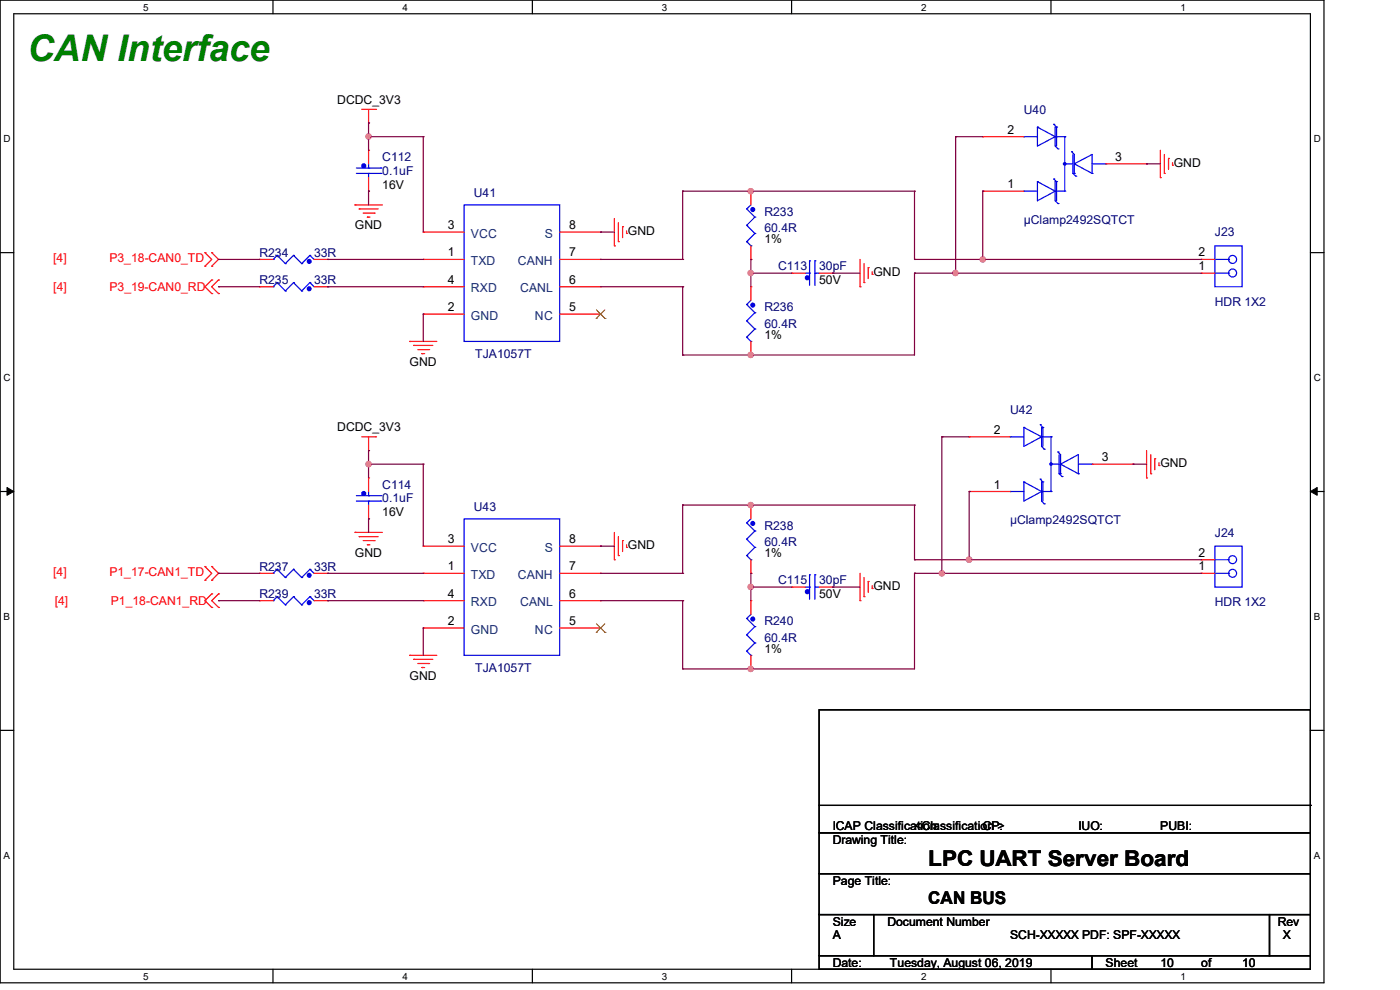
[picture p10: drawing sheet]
<svg xmlns="http://www.w3.org/2000/svg" width="297mm" height="210mm" viewBox="0 0 297 210" stroke-linecap="round" stroke-linejoin="round" font-family="sans-serif">
<path d="M0 0h280.9v208.5h-280.9zM2.9 2.9h275.1v202.7h-275.1z" fill="none" stroke="#000" stroke-width=".25"/>
<g fill="#fff">
<path d="M30.4 .3h1.1v2.4h-1.1z"/>
<path d="M30.4 205.9h1.1v2.3h-1.1z"/>
</g>
<path d="M57.9 0v2.9M57.9 205.6v2.9" fill="none" stroke="#000" stroke-width=".25"/>
<g fill="#fff">
<path d="M85.4 .3h1.1v2.4h-1.1z"/>
<path d="M85.4 205.9h1.1v2.3h-1.1z"/>
</g>
<path d="M112.9 0v2.9M112.9 205.6v2.9" fill="none" stroke="#000" stroke-width=".25"/>
<g fill="#fff">
<path d="M140.4 .3h1.2v2.4h-1.2z"/>
<path d="M140.4 205.9h1.2v2.3h-1.2z"/>
</g>
<path d="M167.9 0v2.9M167.9 205.6v2.9" fill="none" stroke="#000" stroke-width=".25"/>
<g fill="#fff">
<path d="M195.4 .3h1.2v2.4h-1.2z"/>
<path d="M195.4 205.9h1.2v2.3h-1.2z"/>
</g>
<path d="M223 0v2.9M223 205.6v2.9" fill="none" stroke="#000" stroke-width=".25"/>
<g fill="#fff">
<path d="M250.4 .3h1.2v2.4h-1.2z"/>
<path d="M250.4 205.9h1.2v2.3h-1.2z"/>
<path d="M.8 28.2h1.4v2.4h-1.4z"/>
<path d="M278.7 28.2h1.5v2.4h-1.5z"/>
<path d="M.8 78.9h1.4v2.3h-1.4z"/>
<path d="M278.7 78.9h1.5v2.3h-1.5z"/>
</g>
<path d="M0 53.6h2.9M278 53.6h2.9" fill="none" stroke="#000" stroke-width=".25"/>
<g fill="#fff">
<path d="M.8 129.6h1.3v2.3h-1.3z"/>
<path d="M278.7 129.6h1.4v2.3h-1.4z"/>
</g>
<path d="M0 104.3h2.9M278 104.3h2.9" fill="none" stroke="#000" stroke-width=".25"/>
<path d="M1.5 103.4l1.4 .9-1.4 .8zM278 104.3l1.4-.9v1.7z" fill="#000" stroke="#000" stroke-width=".21"/>
<g fill="#fff">
<path d="M.8 180.3h1.3v2.3h-1.3z"/>
<path d="M278.7 180.3h1.4v2.3h-1.4z"/>
</g>
<path d="M0 154.9h2.9M173.8 150.6h104.2v26.1h-104.2zM278 154.9h2.9M173.8 176.7h104.2v8.6h-104.2zM173.8 170.9h104.2M278 170.9h.1M173.8 185.3h104.2v8.7h-104.2zM173.8 194h11.5v8.7h-11.5zM185.3 194h84v8.7h-84zM269.3 194h8.7v8.7h-8.7zM173.8 202.7h57.9v2.9h-57.9zM231.7 202.7h46.3v2.9h-46.3z" fill="none" stroke="#000" stroke-width=".25"/>
<g fill="none" stroke="#f00" stroke-width=".25">
<path d="M76.8 23.2h2.9M78.2 26.1h.1M78.2 31.9h.1M78.2 23.2v2.9M78.2 31.9v2.9M78.2 37.7v2.9M79.7 23.2h.1M208.5 29h.1M208.5 29h8.7M234.6 34.8h8.6M243.2 34.8h.1M246.2 37.7h.1"/>
<path d="M246.2 31.9v5.8M247 36.8h.1M247 32.8v4M247.9 33.6h.1M247.9 33.6v2.3M248.8 35.1h.1M248.8 34.5v.6M43.5 53.6h.1M43.5 56.5h.1M43.5 53.6l1.4 1.4-1.4 1.5M44.9 59.4h.1M44.9 56.5h.1"/>
<path d="M44.9 53.6h.1M44.9 59.4l-1.4 1.4 1.4 1.5M44.9 53.6l1.5 1.4-1.5 1.5M46.4 59.4h.1M46.4 59.4l-1.5 1.4 1.5 1.5M55 55h.1M55 55h3M66.6 55h2.9M69.5 55h.1M75.3 43.5h.1M75.3 43.5h5.8M76.2 44.3h.1"/>
<path d="M76.2 44.3h4M77 45.2h2.4M77.9 46.1h.1M77.9 46.1h.6M78.2 40.6h.1M79.4 45.2h.1M89.8 55h.1M89.8 49.2h.1M89.8 55h8.7M89.8 49.2h8.7M118.7 55h8.7M118.7 49.2h8.7"/>
<path d="M127.4 55h.1M127.4 49.2h.1M130.3 52.2h.1M130.3 46.4v5.8M131.2 51.3h.1M131.2 47.2v4.1M132.1 48.1h.1M132.1 48.1v2.3M132.9 49.5h.1M132.9 49v.5M159.3 40.6h.1M159.3 55h.1"/>
<path d="M159.3 40.6v2.9M159.3 52.2v2.8M168 58h.1M168 58h2.9M173.8 58h2.9M176.7 58h.1M182.5 55v5.8M183.3 59.9h.1M183.3 55.9v4M184.2 56.8h.1M184.2 56.8v2.3M185 58.2h.1"/>
<path d="M185 57.7v.5M208.5 40.6h.1M208.5 40.6h8.7M254.8 58h.1M254.8 55h.1M254.8 58h2.9M254.8 55h2.9M44.9 62.3h.1M46.4 62.3h.1M55 60.8h.1M55 60.8h3M66.6 60.8h2.9"/>
<path d="M69.5 60.8h.1M86.9 72.4h.1M86.9 72.4h5.8M87.8 73.3h.1M87.8 73.3h4M88.6 74.2h2.3M89.5 75h.1M89.5 75h.6M89.8 60.8h.1M89.8 66.6h.1M89.8 60.8h8.7M89.8 66.6h8.7"/>
<path d="M90.9 74.2h.1M118.7 60.8h8.7M118.7 66.6h8.7M127.4 66.6h.1M127.4 60.8h.1M159.3 60.8h.1M159.3 75.3h.1M159.3 60.8v2.9M159.3 72.4v2.9M182.5 60.8h.1M76.8 92.7h2.9M78.2 95.6h.1"/>
<path d="M78.2 92.7v2.9M79.7 92.7h.1M205.6 92.7h.1M205.6 92.7h8.7M231.7 98.5h8.7M240.4 98.5h.1M243.2 95.6v5.8M244.1 96.4v4.1M245 97.3h.1M245 97.3v2.4M245.9 98.8h.1M245.9 98.2v.6"/>
<path d="M75.3 112.9h.1M75.3 112.9h5.8M76.2 113.8h.1M76.2 113.8h4M77 114.7h2.4M77.9 115.6h.1M77.9 115.6h.6M78.2 101.4h.1M78.2 110.1h.1M78.2 101.4v2.9M78.2 107.1v3M79.4 114.7h.1"/>
<path d="M89.8 115.9h.1M89.8 115.9h8.7M118.7 115.9h8.7M127.4 115.9h.1M130.3 118.7h.1M130.3 112.9v5.8M131.2 117.9h.1M131.2 113.8v4.1M132.1 114.7h.1M132.1 114.7v2.3M132.9 116.1h.1M132.9 115.6v.5"/>
<path d="M159.3 107.1h.1M159.3 107.1v3M159.3 118.7v2.9M205.6 104.3h.1M205.6 104.3h8.7M243.2 101.4h.1M244.1 100.5h.1M254.8 118.7h.1M254.8 118.7h2.9M43.5 120.2h.1M43.5 123.1h.1M43.5 120.2l1.4 1.4-1.4 1.5"/>
<path d="M44.9 126h.1M44.9 128.9h.1M44.9 123.1h.1M44.9 120.2h.1M44.9 126l-1.4 1.4 1.4 1.5M44.9 120.2l1.5 1.4-1.5 1.5M46.4 128.9h.1M46.4 126h.1M46.4 126l-1.5 1.4 1.5 1.5M55 121.6h.1M55 127.4h.1M55 121.6h3"/>
<path d="M55 127.4h3M66.6 121.6h2.9M66.6 127.4h2.9M69.5 121.6h.1M69.5 127.4h.1M86.9 139h.1M86.9 139h5.8M87.8 139.9h.1M87.8 139.9h4M89.8 121.6h.1M89.8 127.4h.1M89.8 133.2h.1"/>
<path d="M89.8 121.6h8.7M89.8 127.4h8.7M89.8 133.2h8.7M118.7 121.6h8.7M118.7 127.4h8.7M118.7 133.2h8.7M127.4 133.2h.1M127.4 127.4h.1M127.4 121.6h.1M159.3 121.6h.1M159.3 127.4h.1M159.3 127.4v2.9"/>
<path d="M159.3 139v2.9M168 124.5h.1M168 124.5h2.9M173.8 124.5h2.9M176.7 124.5h.1M182.5 127.4h.1M182.5 121.6v5.8M183.3 126.6h.1M183.3 122.5v4.1M184.2 123.4h.1M184.2 123.4v2.3M185 124.8h.1"/>
<path d="M185 124.2v.6M254.8 121.6h.1M254.8 121.6h2.9M88.6 140.8h2.3M89.5 141.6h.1M89.5 141.6h.6M90.9 140.8h.1M159.3 141.9h.1"/>
</g>
<g fill="none" stroke="#00f" stroke-width=".25">
<path d="M75.6 36.8h5.2M75.6 35.6h5.2M78.2 36.8h.1M78.2 35.6h.1M78.2 34.8v.8M78.2 36.8v.9M80.8 36.8h.1M80.8 35.6h.1M217.2 29h.1M217.2 29h2.9M220.1 38.5h.1M220.1 27h.1"/>
<path d="M220.1 27v4l3.8-2M220.1 38.5v4.1l3.8-2M220.1 38.5l3.8 2.1M220.1 27l3.8 2M223.6 38h.1M223.6 26.4h.1M223.6 38l.6 .5M223.6 26.4l.6 .6M223.9 38.5h.1M223.9 29h.1M223.9 27h.1M223.9 27v4l.6 .6"/>
<path d="M223.9 38.5v4.1l.6 .6M224.2 38.5h.1M224.2 27h.1M224.2 27v4M224.2 38.5v4.1M224.2 29h1.7M224.5 31.6h.1M225.9 29h.1M225.9 34.8h.1M225.9 29v11.6M225.9 34.8h1.7M227.3 32.2h.1"/>
<path d="M227.3 32.2l.6 .6v4M227.6 36.8h.1M227.6 36.8l.6 .6M227.6 32.8v4M227.9 34.8h.1M227.9 36.8h.1M227.9 34.8l3.8 2M227.9 34.8l3.8-2v4M228.2 37.4h.1M231.7 36.8h.1M231.7 34.8h2.9M234.6 34.8h.1"/>
<path d="M58 55h.1M58.8 54.2h.1M58.8 59.9h.1M58.8 54.2l1.7 1.7M58.8 54.2l-.8 .8M58.8 59.9l1.7 1.8M58.8 59.9l-.8 .9M60.5 55.9h.1M62.3 54.2h.1M62.3 59.9h.1M62.3 54.2l1.7 1.7M62.3 54.2l-1.8 1.7"/>
<path d="M62.3 59.9l1.7 1.8M62.3 59.9l-1.8 1.8M64 55.9h.1M65.7 54.2h.1M65.7 59.9h.1M65.7 54.2l.9 .8M65.7 54.2l-1.7 1.7M65.7 59.9l.9 .9M65.7 59.9l-1.7 1.8M98.5 43.5h20.2v28.9h-20.2zM158.4 44.3h.1M158.4 47.8h.1"/>
<path d="M158.4 51.3h.1M158.4 44.3l1.7 1.8M158.4 47.8l1.7 1.7M158.4 51.3l.9 .9M159.3 52.2h.1M159.3 43.5l-.9 .8M160.1 46.1h.1M160.1 49.5h.1M160.1 46.1l-1.7 1.7M160.1 49.5l-1.7 1.8M170.9 58h.8M171.7 55.3h.1"/>
<path d="M171.7 58h.1M171.7 55.3v5.2M172.9 55.3h.1M172.9 58h.1M172.9 58h.9M172.9 55.3v5.2M217.2 40.6h.1M217.2 40.6h2.9M223.9 40.6h.1M224.2 40.6h1.7M224.5 43.2h.1M225.9 40.6h.1"/>
<path d="M257.7 52.2h5.8v8.6h-5.8zM257.7 58h2.9M257.7 55h2.9M260.6 58h.1M260.6 55h.1M58 60.8h.1M60.5 61.7h.1M64 61.7h.1M158.4 64.6h.1M158.4 68.1h.1M158.4 71.5h.1M158.4 64.6l1.7 1.7"/>
<path d="M158.4 68.1l1.7 1.7M158.4 71.5l.9 .9M159.3 72.4h.1M159.3 63.7l-.9 .9M160.1 66.3h.1M160.1 69.8h.1M160.1 66.3l-1.7 1.8M160.1 69.8l-1.7 1.7M214.3 92.7h.1M214.3 92.7h2.9M217.2 90.7h.1M217.2 90.7v4l3.8-2"/>
<path d="M217.2 90.7l3.8 2M220.7 90.1h.1M220.7 90.1l.5 .6M221 92.7h.1M221 90.7h.1M221 90.7v4l.5 .6M221.2 90.7h.1M221.2 90.7v4M221.2 92.7h1.8M221.5 95.3h.1M223 92.7h.1M223 98.5h.1"/>
<path d="M223 92.7v11.6M223 98.5h1.7M224.5 95.9h.1M224.5 95.9l.5 .5v4.1M224.7 96.4v4.1M225 98.5h.1M225 98.5l3.8 2M225 98.5l3.8-2.1v4.1M228.8 98.5h2.9M231.7 98.5h.1M75.6 106.3h5.2M75.6 105.2h5.2"/>
<path d="M78.2 106.3h.1M78.2 105.2h.1M78.2 104.3v.9M78.2 106.3v.8M80.8 106.3h.1M80.8 105.2h.1M98.5 110.1h20.2v28.9h-20.2zM158.4 110.9h.1M158.4 114.4h.1M158.4 117.9h.1M158.4 110.9l1.7 1.7M158.4 114.4l1.7 1.7"/>
<path d="M158.4 117.9l.9 .8M159.3 118.7h.1M159.3 110.1l-.9 .8M160.1 112.6h.1M160.1 116.1h.1M160.1 112.6l-1.7 1.8M160.1 116.1l-1.7 1.8M214.3 104.3h.1M214.3 104.3h2.9M217.2 102.2h.1M217.2 102.2v4.1l3.8-2M217.2 102.2l3.8 2.1"/>
<path d="M220.7 101.6h.1M220.7 101.6l.5 .6M221 104.3h.1M221 102.2h.1M221 102.2v4.1l.5 .6M221.2 102.2h.1M221.2 102.2v4.1M221.2 104.3h1.8M221.5 106.9h.1M223 104.3h.1M224.7 100.5h.1M224.7 100.5l.6 .6"/>
<path d="M225 100.5h.1M225.3 101.1h.1M228.8 100.5h.1M257.7 115.9h5.8v8.6h-5.8zM257.7 118.7h2.9M260.6 118.7h.1M58 121.6h.1M58 127.4h.1M58.8 120.8h.1M58.8 126.6h.1M58.8 120.8l1.7 1.7M58.8 120.8l-.8 .8"/>
<path d="M58.8 126.6l1.7 1.7M58.8 126.6l-.8 .8M60.5 122.5h.1M60.5 128.3h.1M62.3 120.8h.1M62.3 126.6h.1M62.3 120.8l1.7 1.7M62.3 120.8l-1.8 1.7M62.3 126.6l1.7 1.7M62.3 126.6l-1.8 1.7M64 122.5h.1M64 128.3h.1"/>
<path d="M65.7 120.8h.1M65.7 126.6h.1M65.7 120.8l.9 .8M65.7 120.8l-1.7 1.7M65.7 126.6l.9 .8M65.7 126.6l-1.7 1.7M158.4 131.2h.1M158.4 134.7h.1M158.4 138.1h.1M158.4 131.2l1.7 1.7M158.4 134.7l1.7 1.7M158.4 138.1l.9 .9"/>
<path d="M159.3 139h.1M159.3 130.3l-.9 .9M160.1 132.9h.1M160.1 136.4h.1M160.1 132.9l-1.7 1.8M160.1 136.4l-1.7 1.7M170.9 124.5h.8M171.7 121.9h.1M171.7 124.5h.1M171.7 121.9v5.2M172.9 121.9h.1M172.9 124.5h.1"/>
<path d="M172.9 121.9v5.2M172.9 124.5h.9M257.7 121.6h2.9M260.6 121.6h.1"/>
<circle cx="261.5" cy="55" r=".85"/>
<circle cx="261.5" cy="57.9" r=".85"/>
<circle cx="261.5" cy="118.7" r=".85"/>
<circle cx="261.5" cy="121.6" r=".85"/>
</g>
<path d="M126.5 67.6h.1M126.5 65.7l1.9 1.9M128.3 65.7l-1.8 1.9M128.4 67.6h.1M126.5 134.2h.1M126.5 132.3l1.9 1.9M128.3 132.3l-1.8 1.9M128.4 134.2h.1" fill="none" stroke="#804000" stroke-width=".21"/>
<g fill="#00f" stroke="#00f" stroke-width=".25">
<circle cx="65.6" cy="55.5" r=".41"/>
<circle cx="223" cy="98.4" r=".25"/>
<circle cx="159.7" cy="44.4" r=".41"/>
<circle cx="65.6" cy="61.3" r=".41"/>
<circle cx="77.2" cy="35.2" r=".42"/>
<circle cx="159.7" cy="64.7" r=".41"/>
<circle cx="159.7" cy="111" r=".41"/>
<circle cx="65.6" cy="122" r=".41"/>
<circle cx="171.3" cy="125.5" r=".42"/>
<circle cx="65.6" cy="127.8" r=".41"/>
<circle cx="159.7" cy="131.3" r=".41"/>
<circle cx="171.3" cy="58.9" r=".42"/>
<circle cx="225.9" cy="34.8" r=".27"/>
<circle cx="77.2" cy="104.7" r=".42"/>
</g>
<g fill="none" stroke="#800040" stroke-width=".25">
<path d="M78.2 26.1h.1M78.2 29h.1M78.2 26.1v5.8M78.2 29h11.6M89.8 29h.1M89.8 29v20.2M202.7 29h.1M202.7 29h5.8M202.7 29v29M243.2 34.8h.1M243.2 34.8h3M46.4 55h.1"/>
<path d="M46.4 55h8.6M69.5 55h.1M69.5 55h20.3M78.2 40.6h.1M78.2 40.6v2.9M127.4 49.2h.1M127.4 55h17.4M127.4 49.2h2.9M144.8 40.6h.1M144.8 55h.1M144.8 40.6v14.4M144.8 40.6h49.2"/>
<path d="M159.3 55h.1M159.3 58h.1M159.3 40.6h.1M159.3 55v5.8M159.3 58h8.7M176.7 58h.1M176.7 58h5.8M194 40.6h.1M194 55h.1M194 58h.1M194 55h60.8M194 58v17.3h-49.2"/>
<path d="M194 58h60.8M194 40.6v14.4M202.7 58h.1M208.5 40.6h.1M208.5 55h.1M208.5 40.6v14.4M46.4 60.8h.1M46.4 60.8h8.6M69.5 60.8h.1M69.5 60.8h20.3M89.8 66.6h.1M89.8 66.6v5.8"/>
<path d="M127.4 60.8h17.4M144.8 60.8h.1M144.8 75.3h.1M144.8 60.8v14.5M159.3 75.3h.1M78.2 95.6h.1M78.2 98.5h.1M78.2 95.6v5.8M78.2 98.5h11.6M89.8 98.5h.1M89.8 98.5v17.4M199.8 92.7h.1"/>
<path d="M199.8 92.7h5.8M199.8 92.7v28.9M240.4 98.5h.1M240.4 98.5h2.8M78.2 110.1h.1M78.2 110.1v2.8M127.4 115.9h.1M127.4 115.9h2.9M144.8 107.1h.1M144.8 107.1v14.5M144.8 107.1h49.2M159.3 107.1h.1"/>
<path d="M194 107.1h.1M194 118.7h.1M194 107.1v11.6M194 118.7h60.8M205.6 104.3h.1M205.6 118.7h.1M205.6 104.3v14.4M46.4 121.6h.1M46.4 127.4h.1M46.4 121.6h8.6M46.4 127.4h8.6M69.5 121.6h.1"/>
<path d="M69.5 127.4h.1M69.5 121.6h20.3M69.5 127.4h20.3M89.8 133.2h.1M89.8 133.2v5.8M127.4 121.6h17.4M127.4 127.4h17.4M144.8 121.6h.1M144.8 127.4h.1M144.8 127.4v14.5M159.3 121.6h.1M159.3 124.5h.1"/>
<path d="M159.3 121.6v5.8M159.3 124.5h8.7M176.7 124.5h.1M176.7 124.5h5.8M194 121.6h.1M194 121.6h60.8M194 121.6v20.3h-49.2M199.8 121.6h.1M144.8 141.9h.1M159.3 141.9h.1"/>
</g>
<g fill="#f0f" stroke="#f0f" stroke-width=".25">
<circle cx="78.2" cy="29" r=".55"/>
<circle cx="78.2" cy="98.5" r=".55"/>
<circle cx="159.3" cy="124.5" r=".55"/>
<circle cx="159.3" cy="57.9" r=".55"/>
<circle cx="159.3" cy="75.3" r=".55"/>
<circle cx="159.3" cy="107.1" r=".55"/>
<circle cx="159.3" cy="141.9" r=".55"/>
<circle cx="159.3" cy="40.6" r=".55"/>
<circle cx="208.5" cy="55" r=".55"/>
<circle cx="202.7" cy="57.9" r=".55"/>
<circle cx="205.6" cy="118.7" r=".57"/>
<circle cx="199.8" cy="121.6" r=".55"/>
</g>
<text font-size="7.8" fill="#008000" x="5.8" y="13">CAN Interface</text>
<text font-size="4.6" x="196.9" y="183.8">LPC UART Server Board</text>
<text font-size="3.7" x="196.9" y="191.7">CAN BUS</text>
<g font-size="2.6">
<text x="71.5" y="22.1">DCDC_3V3</text>
<text x="213.7" y="28.4">2</text>
<text x="236.6" y="34.1">3</text>
<text x="249" y="35.3">GND</text>
<text x="81.1" y="40">16V</text>
<text x="213.7" y="39.9">1</text>
<text x="75.3" y="48.7">GND</text>
<text x="95" y="48.6">3</text>
<text x="120.8" y="48.6">8</text>
<text x="133.2" y="49.8">GND</text>
<text x="162.2" y="51.6">1%</text>
<text x="95" y="54.4">1</text>
<text x="120.8" y="54.4">7</text>
<text x="185.3" y="58.5">GND</text>
<text x="254.3" y="57.3">1</text>
<text x="254.3" y="54.4">2</text>
<text x="95" y="60.2">4</text>
<text x="95" y="66">2</text>
<text x="120.8" y="66">5</text>
<text x="120.8" y="60.2">6</text>
<text x="173.8" y="60.3">50V</text>
<text x="162.2" y="71.8">1%</text>
<text x="86.9" y="77.6">GND</text>
<text x="71.5" y="91.5">DCDC_3V3</text>
<text x="210.8" y="92">2</text>
<text x="233.7" y="97.8">3</text>
<text x="246.2" y="99.1">GND</text>
<text x="210.8" y="103.6">1</text>
<text x="81.1" y="109.5">16V</text>
<text x="75.3" y="118.2">GND</text>
<text x="95" y="115.2">3</text>
<text x="120.8" y="115.2">8</text>
<text x="133.2" y="116.5">GND</text>
<text x="162.2" y="118.2">1%</text>
<text x="254.3" y="118.1">2</text>
<text x="95" y="121">1</text>
<text x="120.8" y="121">7</text>
<text x="185.3" y="125.1">GND</text>
<text x="254.3" y="121">1</text>
<text x="95" y="126.8">4</text>
<text x="120.8" y="126.8">6</text>
<text x="173.8" y="126.9">50V</text>
<text x="95" y="132.6">2</text>
<text x="120.8" y="132.6">5</text>
<text x="162.2" y="138.4">1%</text>
<text x="86.9" y="144.2">GND</text>
<text x="176.7" y="179">Drawing Title:</text>
<text x="176.7" y="176.1">ICAP Classification:</text>
<text x="194" y="176.1">&lt;Classification &gt;</text>
<text x="208.5" y="176.1">CP:</text>
<text x="228.8" y="176.1">IUO:</text>
<text x="246.2" y="176.1">PUBI:</text>
<text x="176.7" y="187.7">Page Title:</text>
<text x="176.7" y="196.3">Size</text>
<text x="188.3" y="196.3">Document Number</text>
<text x="271.1" y="196.3">Rev</text>
<text x="176.7" y="199.3">A</text>
<text x="214.3" y="199.3">SCH-XXXXX PDF: SPF-XXXXX</text>
<text x="272.2" y="199.3">X</text>
<text x="176.7" y="205.1">Date:</text>
<text x="188.8" y="205.1">Tuesday, August 06, 2019</text>
<text x="234.6" y="205.1">Sheet</text>
<text x="246.2" y="205.1">10</text>
<text x="254.8" y="205.1">of</text>
<text x="263.5" y="205.1">10</text>
</g>
<g font-size="2.6" fill="#000080">
<text x="217.2" y="24.1">U40</text>
<text x="81.1" y="34.2">C112</text>
<text x="81.1" y="37.1">0.1uF</text>
<text x="100.5" y="41.7">U41</text>
<text x="162.2" y="45.8">R233</text>
<text x="217.2" y="47.5">μClamp2492SQTCT</text>
<text x="162.2" y="49.3">60.4R</text>
<text x="257.7" y="50.1">J23</text>
<text x="55" y="54.5">R234</text>
<text x="66.6" y="54.5">33R</text>
<text x="165.1" y="57.4">C113</text>
<text x="173.8" y="57.4">30pF</text>
<text x="55" y="60.3">R235</text>
<text x="66.6" y="60.3">33R</text>
<text x="257.7" y="64.9">HDR 1X2</text>
<text x="162.2" y="66">R236</text>
<text x="162.2" y="69.5">60.4R</text>
<text x="100.8" y="75.9">TJA1057T</text>
<text x="214.3" y="87.8">U42</text>
<text x="81.1" y="103.7">C114</text>
<text x="81.1" y="106.6">0.1uF</text>
<text x="100.5" y="108.3">U43</text>
<text x="162.2" y="112.4">R238</text>
<text x="214.3" y="111.2">μClamp2492SQTCT</text>
<text x="257.7" y="113.8">J24</text>
<text x="162.2" y="115.9">60.4R</text>
<text x="55" y="121.1">R237</text>
<text x="66.6" y="121.1">33R</text>
<text x="165.1" y="124">C115</text>
<text x="173.8" y="124">30pF</text>
<text x="55" y="126.9">R239</text>
<text x="66.6" y="126.9">33R</text>
<text x="257.7" y="128.6">HDR 1X2</text>
<text x="162.2" y="132.7">R240</text>
<text x="162.2" y="136.1">60.4R</text>
<text x="100.8" y="142.5">TJA1057T</text>
</g>
<g font-size="2.6" fill="#004080">
<text x="99.9" y="50.4">VCC</text>
<text x="115.6" y="50.4">S</text>
<text x="99.9" y="56.2">TXD</text>
<text x="109.9" y="56.2">CANH</text>
<text x="99.9" y="62">RXD</text>
<text x="110.3" y="62">CANL</text>
<text x="99.9" y="67.8">GND</text>
<text x="113.5" y="67.8">NC</text>
<text x="99.9" y="117">VCC</text>
<text x="115.6" y="117">S</text>
<text x="99.9" y="122.8">TXD</text>
<text x="109.9" y="122.8">CANH</text>
<text x="99.9" y="128.6">RXD</text>
<text x="110.3" y="128.6">CANL</text>
<text x="99.9" y="134.4">GND</text>
<text x="113.5" y="134.4">NC</text>
</g>
<g font-size="2.6" fill="#f00">
<text x="11.3" y="55.6">[4]</text>
<text x="23.2" y="55.6">P3_18-CAN0_TD</text>
<text x="11.3" y="61.7">[4]</text>
<text x="23.2" y="61.7">P3_19-CAN0_RD</text>
<text x="11.3" y="122.2">[4]</text>
<text x="23.2" y="122.2">P1_17-CAN1_TD</text>
<text x="11.6" y="128.3">[4]</text>
<text x="23.5" y="128.3">P1_18-CAN1_RD</text>
</g>
<g font-size="2.1">
<text x="30.4" y="2.2">5</text>
<text x="85.4" y="2.2">4</text>
<text x="140.4" y="2.2">3</text>
<text x="195.4" y="2.2">2</text>
<text x="250.4" y="2.2">1</text>
<text x=".8" y="30.1">D</text>
<text x="278.7" y="30.1">D</text>
<text x=".8" y="80.8">C</text>
<text x="278.7" y="80.8">C</text>
<text x=".8" y="131.5">B</text>
<text x="278.7" y="131.5">B</text>
<text x=".8" y="182.2">A</text>
<text x="278.7" y="182.2">A</text>
<text x="30.4" y="207.8">5</text>
<text x="85.4" y="207.8">4</text>
<text x="140.4" y="207.8">3</text>
<text x="195.4" y="207.8">2</text>
<text x="250.4" y="207.8">1</text>
</g>
</svg>
